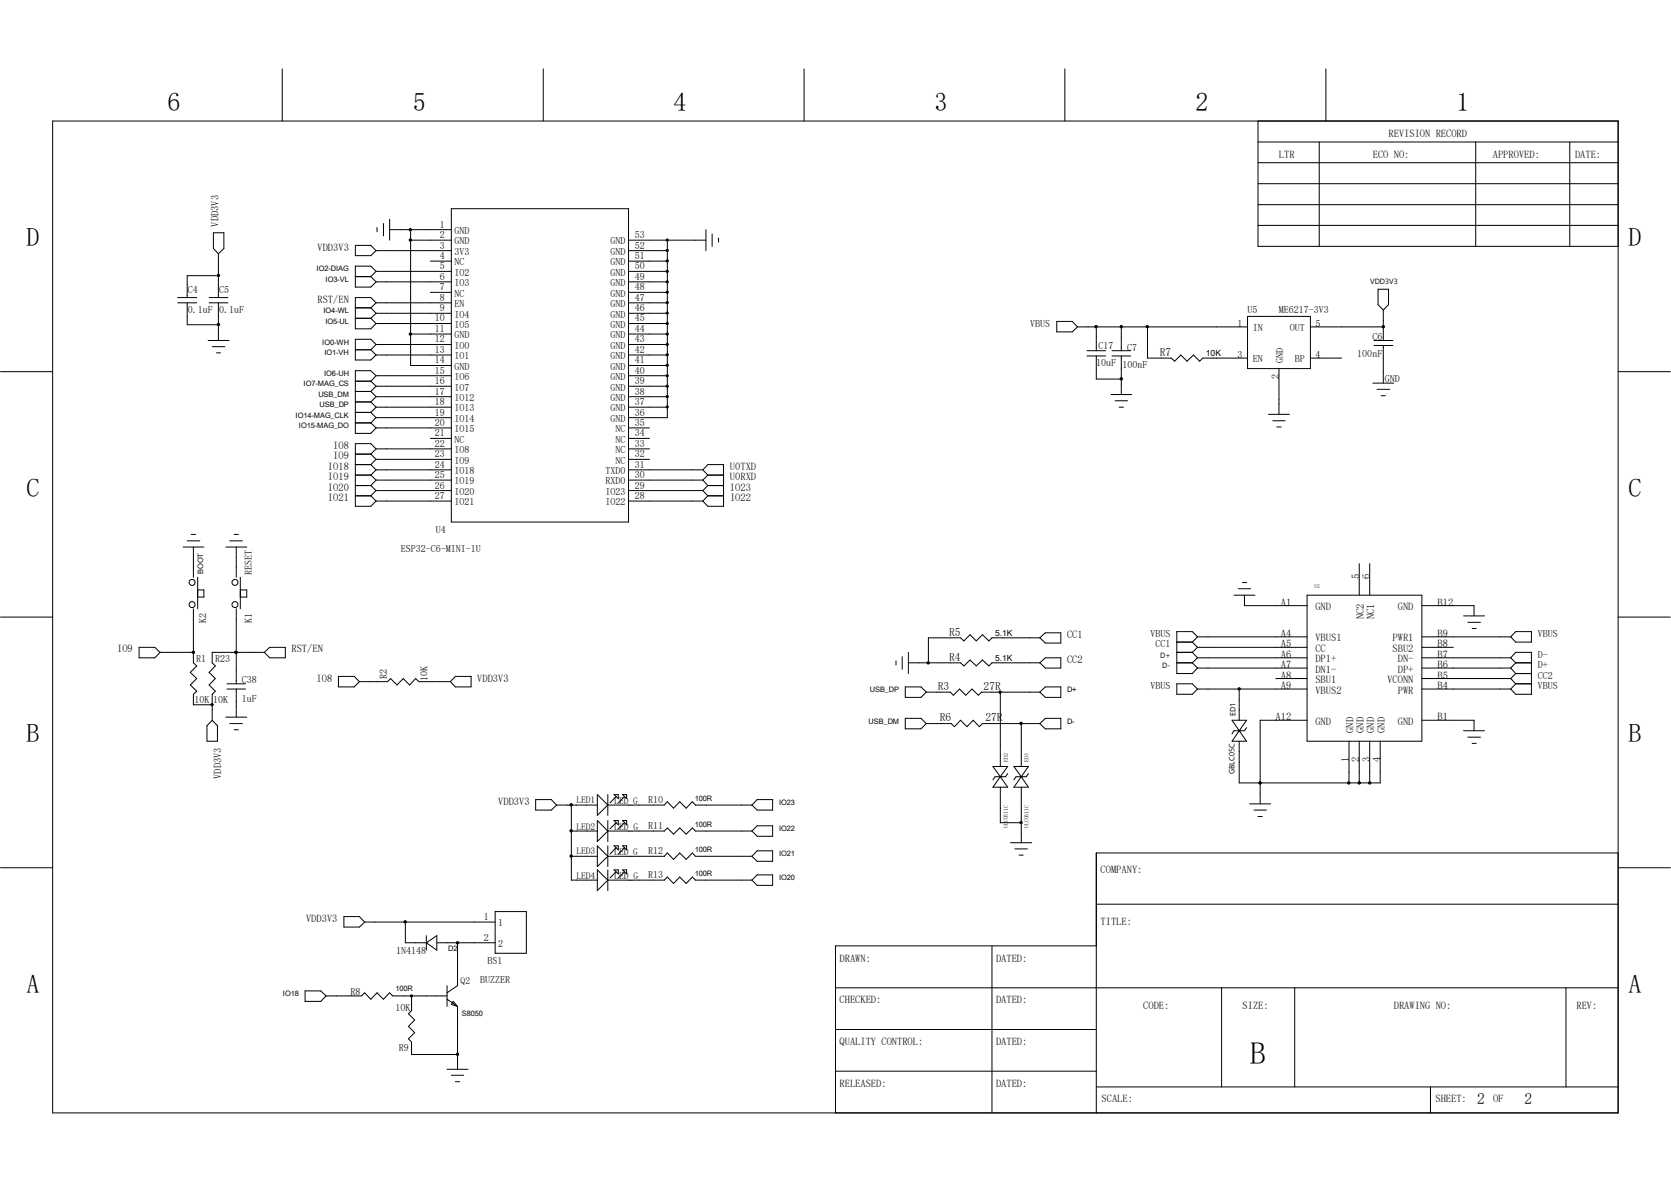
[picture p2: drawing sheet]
<svg xmlns="http://www.w3.org/2000/svg" width="297mm" height="210mm" viewBox="0 0 297 210" stroke-linecap="round" stroke-linejoin="round" font-family="sans-serif">
<g fill="none" stroke="#000" stroke-width=".18">
<path d="M50.2 12.2v9.3M96.6 12.2v9.3M142.9 12.2v9.3M189.3 12.2v9.3M235.7 12.2v9.3M9.4 21.5h278.2v176.2h-278.2zM68.2 39.7v2.2M69.3 38.9v3.8M80.2 37.1h31.5v55.7h-31.5zM223.6 25.2h64M223.6 28.9h64M223.6 36.4h64"/>
<path d="M223.6 21.5v22.3h64M223.6 32.6h64M234.5 25.2v18.6M262.3 25.2v18.6M279 25.2v18.6M31.6 53.8h3.4M31.6 52.9h3.4M33.3 53.8v3.9h5.5M37.2 53.8h3.3M37.2 52.9h3.3M37.9 41.4h1.9v2.8l-1 .9-.9-.9zM38.8 49h-5.5v3.9"/>
<path d="M38.8 45.1v7.8M38.8 53.8v6.7M63.2 43.6h2.7l.9 .9-.9 .9h-2.7zM63.2 49.1h2.7M63.2 54.7h2.7M63.2 56.6h2.7M65.9 49.1l.9 1M65.9 54.7l.9 1M65.9 56.6l.9 .9M66.8 53.8h13.4M66.8 53.8l-.9-.9h-2.7v5.5h2.7l.9-.9M66.8 44.5h13.4"/>
<path d="M66.8 48.2h13.4M66.8 50.1h13.4M66.8 55.7h13.4M66.8 57.5h13.4M66.8 48.2l-.9-.9h-2.7v3.7h2.7l.9-.9M66.8 48.2l-.9 .9M66.8 53.8l-.9 .9M66.8 55.7l-.9 .9M67 40.4v.8M69.3 40.8h10.9M73 42.7h7.2M73 59.4h7.2"/>
<path d="M73 40.8v24.1h7.2M76.5 46.4h3.7M76.5 51.9h3.7M111.7 53.8h6.9M111.7 42.7h13.8M111.7 44.5h6.9M111.7 46.4h6.9M111.7 48.2h6.9M111.7 50.1h6.9M111.7 51.9h6.9M111.7 55.7h6.9M111.7 57.5h6.9"/>
<path d="M111.7 59.4h6.9M118.6 42.7v31.5h-6.9M125.5 40.8v3.7M126.6 41.6v2.2M127.7 42.3v.7M187.8 57.1h2.8l.9 1-.9 .9h-2.8zM191.5 58.1h30.2M194.9 58.1v4.2M199.3 58.1v4.2M204 58.1v5.5h4.2l.6 .6 1.1-1.1 1.1 1.1 1.1-1.1 1.1 1.1 .6-.6h7.9M221.7 56.2h11.2v9.3h-11.2zM223.6 40h64"/>
<path d="M232.9 58.1h13M244.9 51.4h1.9v2.7l-.9 1-1-1zM245.9 58.1h.1M245.9 55.1v5.4M.1 66h9.3M37 60.5h3.7M37.7 61.6h2.3M38.5 62.7h.7M63.2 62.1h2.7M63.2 67.7h2.7M63.2 69.6h2.7M63.2 71.4h2.7"/>
<path d="M63.2 73.3h2.7M63.2 75.1h2.7M65.9 62.1l.9 1M65.9 67.7l.9 .9M65.9 69.6l.9 .9M65.9 71.4l.9 .9M65.9 73.3l.9 .9M65.9 75.1l.9 .9M66.8 61.2h13.4M66.8 63.1h13.4M66.8 66.8h13.4M66.8 68.6h13.4"/>
<path d="M66.8 70.5h13.4M66.8 72.3h13.4M66.8 74.2h13.4M66.8 76h13.4M66.8 79.8h13.4M66.8 61.2l-.9-.9h-2.7v3.7h2.7l.9-.9M66.8 66.8l-.9-.9h-2.7v11.1h2.7l.9-1M66.8 79.8l-.9-1h-2.7v11.2h2.7l.9-1M66.8 61.2l-.9 .9M66.8 66.8l-.9 .9M66.8 68.6l-.9 1M66.8 70.5l-.9 .9"/>
<path d="M66.8 72.3l-.9 1M66.8 74.2l-.9 .9M66.8 79.8l-.9 .9M76.5 77.9h3.7M111.7 61.2h6.9M111.7 63.1h6.9M111.7 64.9h6.9M111.7 66.8h6.9M111.7 68.6h6.9M111.7 70.5h6.9M111.7 72.3h6.9M111.7 76h3.7"/>
<path d="M111.7 77.9h3.7M111.7 79.8h3.7M193.2 62.3h3.3M193.2 63.2h3.3M194.9 63.2v4.2h4.4M197.5 70.1h3.7M197.7 62.3h3.3M197.7 63.2h3.3M198.2 71.2h2.2M198.9 72.3h.8M199.3 63.2v6.9M225.5 73.6h3.7"/>
<path d="M226.2 74.8h2.2M226.9 75.9h.8M227.3 65.5v8.1M232.9 63.6h5.6M244 68.1h3.7M244.2 60.5h3.4M244.2 61.4h3.4M244.8 69.2h2.2M245.5 70.3h.8M245.9 61.4v6.7M287.6 66h9.3M32.6 97.2h3.6"/>
<path d="M33.3 96.1h2.2M34 95h.8M34.4 97.2v5.4M40.1 97.2h3.8M40.9 96.1h2.2M41.6 95h.8M42 97.2v5.4M63.2 80.7h2.7M63.2 82.5h2.7M63.2 84.4h2.7M63.2 86.3h2.7M63.2 88.1h2.7"/>
<path d="M65.9 80.7l.9 .9M65.9 82.5l.9 1M65.9 84.4l.9 .9M65.9 86.3l.9 .9M65.9 88.1l.9 .9M66.8 81.6h13.4M66.8 83.5h13.4M66.8 85.3h13.4M66.8 87.2h13.4M66.8 89h13.4M66.8 81.6l-.9 .9M66.8 83.5l-.9 .9"/>
<path d="M66.8 85.3l-.9 1M66.8 87.2l-.9 .9M111.7 81.6h3.7M111.7 83.5h13.2M111.7 85.3h13.2M111.7 87.2h13.2M111.7 89h13.2M124.9 83.5l.9-1h2.8v7.5h-2.8l-.9-1M124.9 87.2l.9 .9M124.9 85.3l.9 1M124.9 83.5l.9 .9M125.8 84.4h2.8"/>
<path d="M125.8 86.3h2.8M125.8 88.1h2.8M125.8 88.1l-.9 .9M125.8 86.3l-.9 .9M125.8 84.4l-.9 .9M.1 109.6h9.3M24.7 115h2.8l.9 .9-.9 1h-2.8zM28.4 115.9h6M34.4 115.9h.1M34.4 108.2v9.6l.6 .5-1.2 1.2 1.2 1.1-1.2 1.1 1.2 1.1-.6 .6v1.8h3.3M35.1 104.8h1.1v1.3h-1.1M35.1 102.6v5.6"/>
<path d="M42 115.9h.1M42 108.2v13.3M42.7 102.6v5.6M42.7 104.8h1.2v1.3h-1.2M47 115.9h-9.3v1.9l.6 .5-1.1 1.2 1.1 1.1-1.1 1.1 1.1 1.1-.6 .6v4.6M47 115.9l.9-.9h2.8v1.9h-2.8zM159.3 117.4v.8M160.4 116.7v2.2M161.5 117.8h9.2l.6 .5 1.1-1 1.1 1 1.1-1 1.2 1 .5-.5h8.5M161.5 115.9v3.8M184.8 113.3h-8.5l-.5 .6-1.2-1.1-1.1 1.1-1.1-1.1-1.1 1.1-.6-.6h-5.7v4.5M184.8 117.8l1-.9h2.8v1.8h-2.8z"/>
<path d="M184.8 113.3l1-.9h2.8v1.9h-2.8zM209.2 117.8h2.7M209.2 115.9h2.7M209.2 114.1h2.7M211.9 114.1l1 .9M211.9 115.9l1 1M211.9 117.8l1 .9M212.9 113.2h19.4M212.9 115h19.4M212.9 116.9h19.4M212.9 118.7h19.4M212.9 113.2l-1 .9"/>
<path d="M212.9 113.2l-1-1h-2.7v7.5h2.7l1-1M212.9 115l-1 .9M212.9 116.9l-1 .9M219.3 105.7h3.8M220.1 104.6h2.2M220.9 103.5h.7M221.2 105.7v1.9h11.1M232.3 105.7h20.4v26h-20.4zM241.6 100.2v5.5M243.5 100.2v5.5M252.7 107.6h9.3v1.8M252.7 113.2h15.8"/>
<path d="M252.7 115h5.6M252.7 116.9h15.8M252.7 118.7h15.8M260.1 109.4h3.8M260.9 110.6h2.2M261.7 111.7h.7M268.5 116.9l.9-1h2.8v7.5h-2.8l-.9-1M268.5 116.9l.9 .9M268.5 118.7l.9 1M269.4 117.8h2.8M269.4 112.2h2.8v1.9h-2.8l-.9-.9zM269.4 119.7h2.8"/>
<path d="M269.4 117.8l-.9 .9M269.4 119.7l-.9 .9M287.6 109.6h9.3M37.7 125.2h.1M37.7 128l1 .9v2.8h-1.9v-2.8zM40.1 127.4h3.8M40.3 121.5h3.3M40.3 122.4h3.3M40.9 128.6h2.2M41.6 129.7h.8M42 122.4v5M60.2 120.2h2.7l1 .9-1 .9h-2.7z"/>
<path d="M63.9 121.1h5l.5-.5 1.2 1.1 1.1-1.1 1.1 1.1 1.1-1.1 .6 .5h5.6M80.9 120.2h2.8v1.8h-2.8l-.8-.9zM160.9 127.6h2.8l.9 1-.9 .9h-2.8zM160.9 122h2.8l.9 1-.9 .9h-2.8zM164.6 123h4.3l.6 .5 1.1-1.1 1.1 1.1 1.1-1.1 1.1 1.1 .6-.5h10.3M164.6 128.6h4.5l.5 .5 1.1-1.1 1.2 1.1 1.1-1.1 1.1 1.1 .5-.5h10.2M176.5 136.2h2.6l-1.3 1.8zM177.8 138h.1M177.8 123v13.2M177.8 139.9v6.3h3.7M177.8 138l1.3 1.9h-2.6zM179.1 137.5l-.4 .5h-1.8l-.4 .6"/>
<path d="M180.2 136.2h2.6l-1.3 1.8zM181.5 138h.1M181.5 138l1.3 1.9h-2.6zM181.5 128.6v7.6M181.5 139.9v9.8M182.8 137.5l-.4 .5h-1.8l-.4 .6M184.8 128.6l1-1h2.8v1.9h-2.8zM184.8 123l1-1h2.8v1.9h-2.8zM209.2 121.5h2.7l1 .9-1 1h-2.7zM212.9 122.4h19.4M219 128h2.6l-1.3 1.8zM220.3 129.8h.1"/>
<path d="M220.3 129.8l1.3 1.9h-2.6zM220.3 131.7v7.4h25v-7.4M220.3 122.4v5.6M221.6 129.3l-.4 .5h-1.9l-.3 .6M224 139.1h.1M226.8 120.6h5.5M232.3 128h-8.3v14.8M239.8 131.7v7.4M241.6 131.7v7.4M243.5 131.7v7.4M252.7 122.4h15.8M252.7 120.6h15.8"/>
<path d="M252.7 128h9.3v1.8M260.1 129.8h3.8M260.9 131h2.2M261.7 132.1h.7M268.5 120.6l.9 .9M269.4 121.5h2.8M269.4 121.5l-.9 .9M.1 154.2h9.3M95.2 142.1h2.8l.9 .9-.9 .9h-2.8zM98.9 143h7.3M101.6 147.7h4.6M101.6 152.1h4.6"/>
<path d="M101.6 143v13.4h4.6M106.2 141.2l1.8 1.8-1.8 1.9zM106.2 145.8l1.8 1.9-1.8 1.8zM106.2 150.3l1.8 1.8-1.8 1.9zM106.2 154.6l1.8 1.8-1.8 1.8zM108 156.4h10.1l.5-.6 1.1 1.2 1.1-1.2 1.2 1.2 1.1-1.2 .5 .6h10M108 143h10.1l.5-.5 1.1 1.1 1.1-1.1 1.2 1.1 1.1-1.1 .5 .5h10M108 141.2v3.7M108 145.8v3.7M108 150.3v3.7M108 154.6v3.6M108 147.7h10.1l.5-.6 1.1 1.1 1.1-1.1 1.2 1.1 1.1-1.1 .5 .6h10"/>
<path d="M108 152.1h10.1l.5-.5 1.1 1.1 1.1-1.1 1.2 1.1 1.1-1.1 .5 .5h10M109.1 141.2h.8v.7zM109.1 145.8h.8v.8zM109.1 150.3h.8v.7zM109.1 154.6h.8v.7zM109.5 141.5l-1.1 1.2M109.5 146.2l-1.1 1.1M109.5 150.6l-1.1 1.2M109.5 154.9l-1.1 1.1M110.7 141.2h.7v.7zM110.7 145.8h.7v.8zM110.7 150.3h.7v.7z"/>
<path d="M110.7 154.6h.7v.7zM111 146.2l-1.1 1.1M111 141.5l-1.1 1.2M111 150.6l-1.1 1.2M111 154.9l-1.1 1.1M133.6 147.7l1-1h2.7v1.9h-2.7zM133.6 156.4l1-1h2.7v1.9h-2.7zM134.6 142.1h2.7v1.8h-2.7l-1-.9zM134.6 151.2h2.7v1.8h-2.7l-1-.9zM179.6 149.7h3.8M180.4 150.8h2.2M181.1 151.9h.8"/>
<path d="M222.1 142.8h3.7M222.9 143.9h2.2M223.6 145.1h.8M287.6 151.6h-92.7v46.1M287.7 154.2h9.2M54.2 176.1h2.8l1 .9-1 .9h-2.8zM58 177h6.3l.5-.6 1.1 1.1 1.1-1.1 1.2 1.1 1.1-1.1 .5 .6h9.7M61.1 162.9h2.8l.9 .9-.9 .9h-2.8zM64.8 163.8h23.2M72.1 163.8v3.7h3.7M73.2 177v2.6l-.6 .5 1.1 1.1-1.1 1.2 1.1 1.1-1.1 1.1 .6 .6v2.2h8.1M75.8 167.5h.1"/>
<path d="M75.8 166.2v2.6M75.8 167.5l1.8-1.3v2.6zM77.6 167.5h10.4M79.5 177.5l1.8 1.3M79.5 175.1v3.7M80.6 177.9l.7 .9-1.1-.3zM81.3 167.5h.1M81.3 167.5v7.6l-1.8 1.3M81.3 178.8v11.2M88 162h5.6v7.4h-5.6zM148.5 175.5h139.1M176.3 168.1v29.6"/>
<path d="M194.9 160.7h92.7M194.9 168.1h-46.4v29.6M217.1 175.5v17.6M230.1 175.5v17.6M278.3 175.5v17.6M79.5 190h3.7M80.2 191.1h2.2M80.9 192.2h.8M148.5 182.9h46.4M148.5 190.3h46.4M194.9 193.1h92.7M254.3 193.1v4.6"/>
<circle cx="34.1" cy="107.4" r=".53"/>
<circle cx="34.1" cy="103.5" r=".53"/>
<circle cx="41.8" cy="103.5" r=".53"/>
<circle cx="41.8" cy="107.4" r=".53"/>
</g>
<g fill="#000" stroke="#000" stroke-width=".18">
<circle cx="38.8" cy="57.7" r=".21"/>
<circle cx="38.8" cy="48.9" r=".21"/>
<circle cx="72.9" cy="59.4" r=".21"/>
<circle cx="72.9" cy="42.7" r=".21"/>
<circle cx="72.9" cy="40.8" r=".21"/>
<circle cx="118.6" cy="44.5" r=".19"/>
<circle cx="118.6" cy="42.7" r=".19"/>
<circle cx="118.6" cy="48.2" r=".19"/>
<circle cx="118.6" cy="59.4" r=".19"/>
<circle cx="118.6" cy="46.4" r=".19"/>
<circle cx="118.6" cy="51.9" r=".19"/>
<circle cx="118.6" cy="55.6" r=".19"/>
<circle cx="118.6" cy="57.5" r=".19"/>
<circle cx="118.6" cy="53.8" r=".19"/>
<circle cx="118.6" cy="50.1" r=".19"/>
<circle cx="194.8" cy="58" r=".21"/>
<circle cx="199.3" cy="58" r=".21"/>
<circle cx="203.9" cy="58" r=".21"/>
<circle cx="245.9" cy="58" r=".21"/>
<circle cx="118.6" cy="63" r=".19"/>
<circle cx="118.6" cy="61.2" r=".19"/>
<circle cx="118.6" cy="64.9" r=".19"/>
<circle cx="118.6" cy="66.8" r=".19"/>
<circle cx="118.6" cy="70.5" r=".19"/>
<circle cx="118.6" cy="72.3" r=".19"/>
<circle cx="118.6" cy="68.6" r=".19"/>
<circle cx="199.3" cy="67.3" r=".21"/>
<circle cx="34.4" cy="115.9" r=".21"/>
<circle cx="42" cy="115.9" r=".21"/>
<circle cx="165" cy="117.8" r=".21"/>
<circle cx="37.7" cy="125.2" r=".19"/>
<circle cx="177.8" cy="123" r=".21"/>
<circle cx="181.5" cy="128.5" r=".21"/>
<circle cx="220.3" cy="122.4" r=".21"/>
<circle cx="224" cy="139.1" r=".19"/>
<circle cx="239.7" cy="139.1" r=".21"/>
<circle cx="241.6" cy="139.1" r=".21"/>
<circle cx="243.5" cy="139.1" r=".21"/>
<circle cx="101.5" cy="143" r=".21"/>
<circle cx="101.5" cy="147.6" r=".21"/>
<circle cx="101.5" cy="152.1" r=".21"/>
<circle cx="181.5" cy="146.2" r=".21"/>
<circle cx="72" cy="163.8" r=".21"/>
<circle cx="73.1" cy="177" r=".19"/>
<circle cx="81.3" cy="167.5" r=".21"/>
<circle cx="81.3" cy="187.3" r=".21"/>
</g>
<text font-size="5.5" x="222.2" y="189">B</text>
<g font-size="4.6">
<text x="29.8" y="19.6">6</text>
<text x="73.4" y="19.6">5</text>
<text x="119.7" y="19.6">4</text>
<text x="166.1" y="19.6">3</text>
<text x="212.5" y="19.6">2</text>
<text x="258.9" y="19.6">1</text>
<text x="4.7" y="43.8">D</text>
<text x="289.5" y="43.8">D</text>
<text x="4.7" y="88.3">C</text>
<text x="289.5" y="88.3">C</text>
<text x="4.7" y="131.9">B</text>
<text x="289.5" y="131.9">B</text>
<text x="4.7" y="176.4">A</text>
<text x="289.5" y="176.4">A</text>
</g>
<g font-size="2.8">
<text x="262.6" y="196.2">2</text>
<text x="270.9" y="196.2">2</text>
</g>
<g font-size="2">
<text x="206.2" y="63.2">R7</text>
<text x="168.7" y="113">R5</text>
<text x="168.7" y="117.4">R4</text>
<text x="166.7" y="122.6">R3</text>
<text x="174.8" y="122.6">27R</text>
<text x="167" y="128.2">R6</text>
<text x="175.2" y="128.2">27R</text>
</g>
<g font-size="1.9">
<text x="227.3" y="28">LTR</text>
<text x="244" y="28">ECO NO:</text>
<text x="246.8" y="24.3">REVISION RECORD</text>
<text x="265.3" y="28">APPROVED:</text>
<text x="280" y="28">DATE:</text>
<text x="38.8" y="40.3" transform="rotate(-90 38.8 40.3)">VDD3V3</text>
<text x="56.4" y="44.5">VDD3V3</text>
<text x="56.4" y="53.8">RST/EN</text>
<text x="58.3" y="83.5">IO18</text>
<text x="59.2" y="79.8">IO8</text>
<text x="59.2" y="81.6">IO9</text>
<text x="129.8" y="83.5">U0TXD</text>
<text x="58.3" y="85.3">IO19</text>
<text x="58.3" y="87.2">IO20</text>
<text x="58.3" y="89">IO21</text>
<text x="129.8" y="87.2">IO23</text>
<text x="129.8" y="85.3">U0RXD</text>
<text x="129.8" y="89">IO22</text>
<text x="227.7" y="107.6">A1</text>
<text x="241.6" y="103" transform="rotate(-90 241.6 103)">5</text>
<text x="243.5" y="103" transform="rotate(-90 243.5 103)">6</text>
<text x="255.5" y="107.6">B12</text>
<text x="189.7" y="113.3">CC1</text>
<text x="227.7" y="113.2">A4</text>
<text x="233.8" y="108.4">GND</text>
<text x="233.8" y="114">VBUS1</text>
<text x="242.4" y="110" transform="rotate(-90 242.4 110)">NC2</text>
<text x="244.3" y="110" transform="rotate(-90 244.3 110)">NC1</text>
<text x="247.5" y="114">PWR1</text>
<text x="248.5" y="108.4">GND</text>
<text x="255.5" y="113.2">B9</text>
<text x="20.8" y="115.9">IO9</text>
<text x="51.8" y="115.9">RST/EN</text>
<text x="189.7" y="117.8">CC2</text>
<text x="227.7" y="115">A5</text>
<text x="227.7" y="116.9">A6</text>
<text x="227.7" y="118.7">A7</text>
<text x="233.8" y="115.8">CC</text>
<text x="233.8" y="117.7">DP1+</text>
<text x="233.8" y="119.5">DN1-</text>
<text x="247.5" y="115.8">SBU2</text>
<text x="248.5" y="119.5">DP+</text>
<text x="248.5" y="117.7">DN-</text>
<text x="255.5" y="118.7">B6</text>
<text x="255.5" y="116.9">B7</text>
<text x="255.5" y="115">B8</text>
<text x="56.3" y="121.1">IO8</text>
<text x="84.8" y="121.1">VDD3V3</text>
<text x="227.7" y="120.6">A8</text>
<text x="227.7" y="122.4">A9</text>
<text x="233.8" y="121.4">SBU1</text>
<text x="233.8" y="123.2">VBUS2</text>
<text x="246.6" y="121.4">VCONN</text>
<text x="248.5" y="123.2">PWR</text>
<text x="255.5" y="122.4">B4</text>
<text x="255.5" y="120.6">B5</text>
<text x="226.7" y="128">A12</text>
<text x="233.8" y="128.8">GND</text>
<text x="240.6" y="130.2" transform="rotate(-90 240.6 130.2)">GND</text>
<text x="242.4" y="130.2" transform="rotate(-90 242.4 130.2)">GND</text>
<text x="244.3" y="130.2" transform="rotate(-90 244.3 130.2)">GND</text>
<text x="246.1" y="130.2" transform="rotate(-90 246.1 130.2)">GND</text>
<text x="248.5" y="128.8">GND</text>
<text x="255.5" y="128">B1</text>
<text x="239.8" y="135.4" transform="rotate(-90 239.8 135.4)">1</text>
<text x="241.6" y="135.4" transform="rotate(-90 241.6 135.4)">2</text>
<text x="243.5" y="135.4" transform="rotate(-90 243.5 135.4)">3</text>
<text x="245.3" y="135.4" transform="rotate(-90 245.3 135.4)">4</text>
<text x="39.3" y="138.4" transform="rotate(-90 39.3 138.4)">VDD3V3</text>
<text x="88.6" y="143">VDD3V3</text>
<text x="195.6" y="155.1">COMPANY:</text>
<text x="54.4" y="163.8">VDD3V3</text>
<text x="195.6" y="164.4">TITLE:</text>
<text x="149.2" y="170.9">DRAWN:</text>
<text x="177" y="170.9">DATED:</text>
<text x="149.2" y="178.3">CHECKED:</text>
<text x="177" y="178.3">DATED:</text>
<text x="203.2" y="179.2">CODE:</text>
<text x="220.9" y="179.2">SIZE:</text>
<text x="247.7" y="179.2">DRAWING NO:</text>
<text x="280.2" y="179.2">REV:</text>
<text x="149.2" y="185.7">QUALITY CONTROL:</text>
<text x="177" y="185.7">DATED:</text>
<text x="149.2" y="193.1">RELEASED:</text>
<text x="177" y="193.1">DATED:</text>
<text x="195.8" y="195.9">SCALE:</text>
<text x="255.1" y="195.9">SHEET:</text>
<text x="265.4" y="195.9">OF</text>
</g>
<g font-size="1.8">
<text x="78.2" y="40.4">1</text>
<text x="80.8" y="41.6">GND</text>
<text x="78.2" y="42.3">2</text>
<text x="78.2" y="44.2">3</text>
<text x="78.2" y="46">4</text>
<text x="78.2" y="47.8">5</text>
<text x="80.8" y="43.4">GND</text>
<text x="80.8" y="45.3">3V3</text>
<text x="80.8" y="47.2">NC</text>
<text x="108.5" y="47.2">GND</text>
<text x="108.5" y="45.3">GND</text>
<text x="108.5" y="43.4">GND</text>
<text x="112.9" y="47.8">50</text>
<text x="112.9" y="46">51</text>
<text x="112.9" y="44.2">52</text>
<text x="112.9" y="42.3">53</text>
<text x="33.4" y="52">C4</text>
<text x="38.9" y="52">C5</text>
<text x="78.2" y="49.7">6</text>
<text x="78.2" y="51.6">7</text>
<text x="78.2" y="53.4">8</text>
<text x="80.8" y="49">IO2</text>
<text x="80.8" y="50.8">IO3</text>
<text x="80.8" y="52.7">NC</text>
<text x="108.5" y="52.7">GND</text>
<text x="108.5" y="50.8">GND</text>
<text x="108.5" y="49">GND</text>
<text x="112.9" y="53.4">47</text>
<text x="112.9" y="51.6">48</text>
<text x="112.9" y="49.7">49</text>
<text x="33.4" y="55.7">0.1uF 0.1uF</text>
<text x="77.3" y="57.1">10</text>
<text x="77.3" y="59">11</text>
<text x="78.2" y="55.3">9</text>
<text x="80.8" y="54.6">EN</text>
<text x="80.8" y="56.4">IO4</text>
<text x="80.8" y="58.3">IO5</text>
<text x="108.5" y="58.3">GND</text>
<text x="108.5" y="56.4">GND</text>
<text x="108.5" y="54.6">GND</text>
<text x="112.9" y="59">44</text>
<text x="112.9" y="57.1">45</text>
<text x="112.9" y="55.3">46</text>
<text x="183.1" y="58.1">VBUS</text>
<text x="220" y="58.1">1</text>
<text x="221.7" y="55.7">U5</text>
<text x="222.7" y="58.8">IN</text>
<text x="227.3" y="55.7">ME6217-3V3</text>
<text x="229.3" y="58.8">OUT</text>
<text x="233.8" y="58.1">5</text>
<text x="77.3" y="60.8">12</text>
<text x="77.3" y="62.7">13</text>
<text x="77.3" y="64.6">14</text>
<text x="80.8" y="60.1">GND</text>
<text x="80.8" y="62">IO0</text>
<text x="80.8" y="63.8">IO1</text>
<text x="80.8" y="65.7">GND</text>
<text x="108.5" y="65.7">GND</text>
<text x="108.5" y="63.8">GND</text>
<text x="108.5" y="62">GND</text>
<text x="108.5" y="60.1">GND</text>
<text x="112.9" y="64.6">41</text>
<text x="112.9" y="62.7">42</text>
<text x="112.9" y="60.8">43</text>
<text x="194.9" y="65.1">10uF 100nF</text>
<text x="195.2" y="61.9">C17</text>
<text x="200.3" y="62.4">C7</text>
<text x="220" y="63.6">3</text>
<text x="222.7" y="64.4">EN</text>
<text x="228.1" y="64.6" transform="rotate(-90 228.1 64.6)">GND</text>
<text x="230.2" y="64.4">BP</text>
<text x="233.8" y="63.6">4</text>
<text x="241.3" y="63.5">100nF</text>
<text x="243.9" y="60.3">C6</text>
<text x="77.3" y="66.4">15</text>
<text x="77.3" y="68.2">16</text>
<text x="77.3" y="70.1">17</text>
<text x="77.3" y="72">18</text>
<text x="80.8" y="67.5">IO6</text>
<text x="80.8" y="69.4">IO7</text>
<text x="80.8" y="71.2">IO12</text>
<text x="108.5" y="71.2">GND</text>
<text x="108.5" y="69.4">GND</text>
<text x="108.5" y="67.5">GND</text>
<text x="112.9" y="72">37</text>
<text x="112.9" y="70.1">38</text>
<text x="112.9" y="68.2">39</text>
<text x="112.9" y="66.4">40</text>
<text x="227.3" y="67.3" transform="rotate(-90 227.3 67.3)">2</text>
<text x="246.2" y="67.9">GND</text>
<text x="77.3" y="73.8">19</text>
<text x="77.3" y="75.7">20</text>
<text x="77.3" y="77.6">21</text>
<text x="80.8" y="73.1">IO13</text>
<text x="80.8" y="75">IO14</text>
<text x="80.8" y="76.8">IO15</text>
<text x="108.5" y="75">GND</text>
<text x="108.5" y="73.1">GND</text>
<text x="109.4" y="76.8">NC</text>
<text x="112.9" y="77.6">34</text>
<text x="112.9" y="75.7">35</text>
<text x="112.9" y="73.8">36</text>
<text x="77.3" y="79.4">22</text>
<text x="77.3" y="81.2">23</text>
<text x="77.3" y="83.1">24</text>
<text x="80.8" y="78.7">NC</text>
<text x="80.8" y="80.5">IO8</text>
<text x="80.8" y="82.4">IO9</text>
<text x="109.4" y="82.4">NC</text>
<text x="109.4" y="80.5">NC</text>
<text x="109.4" y="78.7">NC</text>
<text x="112.9" y="83.1">31</text>
<text x="112.9" y="81.2">32</text>
<text x="112.9" y="79.4">33</text>
<text x="77.3" y="85">25</text>
<text x="77.3" y="86.8">26</text>
<text x="77.3" y="88.7">27</text>
<text x="80.8" y="84.2">IO18</text>
<text x="80.8" y="86.1">IO19</text>
<text x="80.8" y="87.9">IO20</text>
<text x="80.8" y="89.8">IO21</text>
<text x="107.6" y="89.8">IO22</text>
<text x="107.6" y="87.9">IO23</text>
<text x="107.6" y="86.1">RXD0</text>
<text x="107.6" y="84.2">TXD0</text>
<text x="112.9" y="88.7">28</text>
<text x="112.9" y="86.8">29</text>
<text x="112.9" y="85">30</text>
<text x="77.5" y="94.6">U4</text>
<text x="71.2" y="98">ESP32-C6-MINI-1U</text>
<text x="44.8" y="102.2" transform="rotate(-90 44.8 102.2)">RESET</text>
<text x="36.7" y="110.7" transform="rotate(-90 36.7 110.7)">K2</text>
<text x="44.8" y="110.7" transform="rotate(-90 44.8 110.7)">K1</text>
<text x="204.5" y="113.2">VBUS</text>
<text x="273.3" y="113.2">VBUS</text>
<text x="34.9" y="117.6">R1</text>
<text x="38.3" y="117.6">R23</text>
<text x="205.4" y="115">CC1</text>
<text x="273.3" y="116.9">D-</text>
<text x="273.3" y="118.7">D+</text>
<text x="34.5" y="124.9">10K 10K</text>
<text x="43" y="121.4">C38</text>
<text x="43" y="124.8">1uF</text>
<text x="68.8" y="120.6" transform="rotate(-90 68.8 120.6)">R2</text>
<text x="76" y="121" transform="rotate(-90 76 121)">10K</text>
<text x="204.5" y="122.4">VBUS</text>
<text x="273.3" y="120.6">CC2</text>
<text x="273.3" y="122.4">VBUS</text>
<text x="115.2" y="142.7">R10</text>
<text x="115.2" y="147.3">R11</text>
<text x="115.2" y="151.8">R12</text>
<text x="115.2" y="156.1">R13</text>
<text x="86" y="163.4">1</text>
<text x="86" y="167.1">2</text>
<text x="88.6" y="164.6">1</text>
<text x="70.4" y="169.6">1N4148</text>
<text x="86.7" y="171.2">BS1</text>
<text x="88.6" y="168.3">2</text>
<text x="62.3" y="176.8">R8</text>
<text x="70.3" y="179.6">10K</text>
<text x="85.3" y="174.6">BUZZER</text>
<text x="70.9" y="186.8">R9</text>
</g>
<g font-size="1.7">
<text x="102.4" y="142.6">LED1</text>
<text x="109.2" y="142.8">LED_G</text>
<text x="102.4" y="147.4">LED2</text>
<text x="109.2" y="147.4">LED_G</text>
<text x="102.4" y="151.7">LED3</text>
<text x="109.2" y="151.9">LED_G</text>
<text x="102.4" y="156.2">LED4</text>
<text x="109.2" y="156.2">LED_G</text>
<text x="81.9" y="174.8">Q2</text>
</g>
<g font-size="1.5">
<text x="214.3" y="63.2">10K</text>
<text x="176.9" y="113">5.1K</text>
<text x="176.9" y="117.4">5.1K</text>
</g>
<g font-size="1.3">
<text x="56.3" y="48.2">IO2-DIAG</text>
<text x="57.9" y="50.1">IO3-VL</text>
<text x="243.5" y="50.5">VDD3V3</text>
<text x="57.5" y="55.7">IO4-WL</text>
<text x="57.8" y="57.5">IO5-UL</text>
<text x="57.3" y="61.2">IO0-WH</text>
<text x="57.7" y="63.1">IO1-VH</text>
<text x="54" y="68.6">IO7-MAG_CS</text>
<text x="56.6" y="70.5">USB_DM</text>
<text x="57.6" y="66.8">IO6-UH</text>
<text x="52.5" y="74.2">IO14-MAG_CLK</text>
<text x="53.1" y="76">IO15-MAG_DO</text>
<text x="56.8" y="72.3">USB_DP</text>
<text x="36.1" y="102" transform="rotate(-90 36.1 102)">BOOT</text>
<text x="206.2" y="116.9">D+</text>
<text x="206.6" y="118.7">D-</text>
<text x="154.6" y="123">USB_DP</text>
<text x="189.7" y="123">D+</text>
<text x="154.4" y="128.6">USB_DM</text>
<text x="189.7" y="128.6">D-</text>
<text x="219.6" y="127.2" transform="rotate(-90 219.6 127.2)">ED1</text>
<text x="219.4" y="137.5" transform="rotate(-90 219.4 137.5)">GBLC05C</text>
<text x="123.5" y="142.3">100R</text>
<text x="138.5" y="143">IO23</text>
<text x="123.5" y="147">100R</text>
<text x="138.5" y="147.7">IO22</text>
<text x="123.5" y="151.4">100R</text>
<text x="123.5" y="155.7">100R</text>
<text x="138.5" y="152.1">IO21</text>
<text x="138.5" y="156.4">IO20</text>
<text x="79.7" y="169">D2</text>
<text x="50.3" y="177">IO18</text>
<text x="70.3" y="176.1">100R</text>
<text x="82.1" y="180.5">S8050</text>
</g>
<g font-size="1">
<text x="179.1" y="135.4" transform="rotate(-90 179.1 135.4)">ED2</text>
<text x="182.8" y="135.4" transform="rotate(-90 182.8 135.4)">ED3</text>
<text x="179.1" y="147.1" transform="rotate(-90 179.1 147.1)">ULC0511C</text>
<text x="182.8" y="147.1" transform="rotate(-90 182.8 147.1)">ULC0511C</text>
</g>
<text font-size=".9" x="233.6" y="104.4">U2</text>
</svg>
